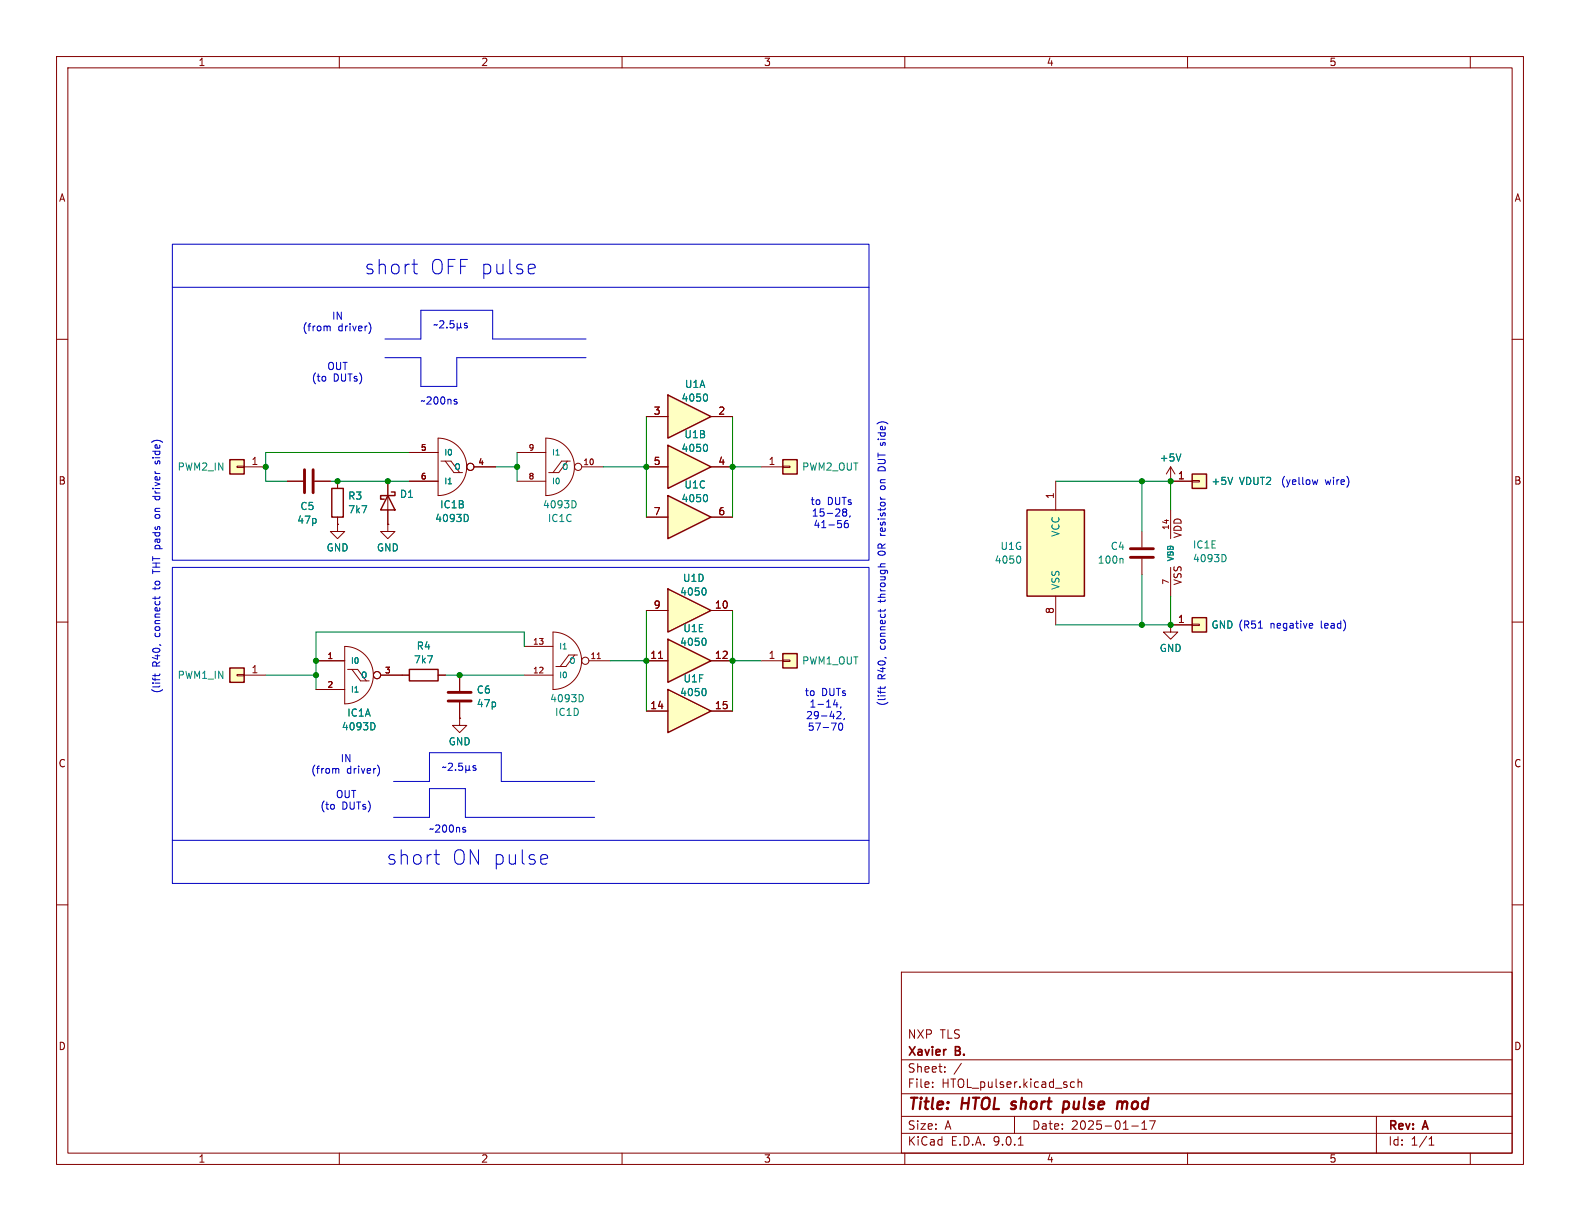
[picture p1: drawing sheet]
<svg xmlns="http://www.w3.org/2000/svg" width="279mm" height="216mm" viewBox="0 0 279 216" stroke-linecap="round" stroke-linejoin="round" font-family="sans-serif">
<g fill="none" stroke="#840000" stroke-width=".18">
<path d="M10 10h259.4v195.9h-259.4zM12 12h255.4v191.9h-255.4zM60 10v2M110 10v2M160 10v2M210 10v2M260 10v2M10 60h2M267.4 60h2M10 110h2M267.4 110h2M81.3 127v1.3h1.2l-1.2 1.2-1.3-1.2h1.3"/>
<path d="M81.3 127h.1M10 160h2M159.4 171.9h108v32h-108zM267.4 160h2M159.4 197.4h108M159.4 193.4h108M159.4 187.4h108M164.9 192.1v.2M164.9 191.4v.1M167.1 189.4v.2M167.1 188.7v.1M170 188l-1.3 1.9"/>
<path d="M179.4 197.4v3M189.4 192.1l.2 .2 .4-.1M190 191.4l-.4-.1-.2 .1M190.6 191.4l.3-.1 .3 .1 .1 .9M190.6 190.8v1.5M200.1 199.1h1.2M201.9 199.7h.9M201.9 198.6l.5-.4v1.5M203.3 198.2h1l-.7 1.5M243.4 197.4v6.5M60 203.9v2M110 203.9v2"/>
<path d="M159.4 200.4h108M160 203.9v2M180.1 202.5h.8M210 203.9v2M252.7 202.5h.9M252.7 201.4l.4-.4v1.5M260 203.9v2"/>
</g>
<path d="M178.8 196l.1 .1M179 194.9l-.1 .3v.1M188 196l.2 .1 .6-.1M188.1 194.9l.2-.1 .6 .1M188.2 194.8l-.3 2M198 194.8l.4 .1 .1 .2M198.5 195.1l-.1 1M199.3 194.9a.5 .5 0 0 0-.8 .2" fill="none" stroke="#840000" stroke-width=".4"/>
<path d="M118.1 87.6l7.6 3.8-7.6 3.9z" fill="#ffffc2"/>
<path d="M118.1 87.6l7.6 3.8-7.6 3.9z" fill="none" stroke="#840000" stroke-width=".25"/>
<path d="M114.3 91.4h3.8M125.7 91.4h3.8" fill="none" stroke="#840000" stroke-width=".18"/>
<path d="M124.8 87.4a.79 .79 0 0 1 0 1.3" fill="none" stroke="#008484" stroke-width=".18"/>
<path d="M118.1 104.1l7.6 3.9-7.6 3.8z" fill="#ffffc2"/>
<path d="M118.1 104.1l7.6 3.9-7.6 3.8z" fill="none" stroke="#840000" stroke-width=".25"/>
<path d="M114.3 108h3.8M125.7 108h3.8" fill="none" stroke="#840000" stroke-width=".18"/>
<path d="M124.6 104a.79 .79 0 0 1 0 1.2" fill="none" stroke="#008484" stroke-width=".18"/>
<path d="M118.1 69.9l7.6 3.8-7.6 3.8z" fill="#ffffc2"/>
<path d="M118.1 69.9l7.6 3.8-7.6 3.8z" fill="none" stroke="#840000" stroke-width=".25"/>
<g fill="none" stroke="#840000" stroke-width=".18">
<path d="M96.5 77.5a5.1 5.1 0 0 1 5.1 5.1 5.1 5.1 0 0 1-5.1 5zM114.3 73.7h3.8M125.7 73.7h3.8M91.4 85.1h5.1M91.4 80h5.1M100.3 81.5l-1.5 2.1h-1.8M100.8 81.5h-1.5l-1.5 2.1M102.9 82.6h3.8"/>
<circle cx="102.2" cy="82.5" r=".63"/>
</g>
<path d="M124.8 69.7a.79 .79 0 0 1 0 1.2M101.6 88.6l.3 .5-.3 .6" fill="none" stroke="#008484" stroke-width=".18"/>
<path d="M138.4 81.3h2.6v2.5h-2.6z" fill="#ffffc2"/>
<path d="M58.7 86.4h2v5h-2zM138.4 81.3h2.6v2.5h-2.6z" fill="none" stroke="#840000" stroke-width=".25"/>
<g fill="none" stroke="#840000" stroke-width=".18">
<path d="M59.7 85.1v1.3M59.7 91.4v1.3M134.6 82.6h3.8M138.4 82.4h1.3v.3h-1.3zM92.7 119.4h5.1M92.7 114.3h5.1M97.8 111.8a5.1 5.1 0 0 1 5 5 5.1 5.1 0 0 1-5 5.1zM101.6 115.8l-1.5 2.1h-1.8M102.1 115.8h-1.5l-1.5 2.1M104.1 116.8h3.8M105.6 116.5h.6"/>
<circle cx="103.5" cy="116.8" r=".63"/>
</g>
<path d="M102.9 122.9l.2 .5-.2 .6" fill="none" stroke="#008484" stroke-width=".18"/>
<path d="M118.1 121.9l7.6 3.8-7.6 3.8z" fill="#ffffc2"/>
<path d="M118.1 121.9l7.6 3.8-7.6 3.8z" fill="none" stroke="#840000" stroke-width=".25"/>
<path d="M114.3 125.7h3.8M125.7 125.7h3.8" fill="none" stroke="#840000" stroke-width=".18"/>
<path d="M124.6 121.7a.79 .79 0 0 1 0 1.3" fill="none" stroke="#008484" stroke-width=".18"/>
<path d="M40.6 81.3h2.6v2.5h-2.6z" fill="#ffffc2"/>
<path d="M40.6 81.3h2.6v2.5h-2.6z" fill="none" stroke="#840000" stroke-width=".25"/>
<path d="M41.9 82.4h1.3v.3h-1.3zM43.2 82.6h3.8" fill="none" stroke="#840000" stroke-width=".18"/>
<path d="M40.6 118.1h2.6v2.6h-2.6z" fill="#ffffc2"/>
<path d="M68.6 87.6l1.2 2.6h-2.5zM69.2 87h.6v.6h-2.5v.7h.6M40.6 118.1h2.6v2.6h-2.6z" fill="none" stroke="#840000" stroke-width=".25"/>
<g fill="none" stroke="#840000" stroke-width=".18">
<path d="M77.5 77.5a5.1 5.1 0 0 1 5 5.1 5.1 5.1 0 0 1-5 5zM50.8 85.1h2.8M55.6 85.1h2.8M59.7 92.7v1.3h1.3l-1.3 1.3-1.3-1.3h1.3M59.7 92.7h.1M68.6 92.7v1.3h1.2l-1.2 1.3-1.3-1.3h1.3M68.6 92.7h.1M68.6 85.1v7.6M72.4 80h5.1M72.4 85.1h5.1M78 81.5h1.8l1.5 2.1M78.7 81.5l1.6 2.1h1.5"/>
<path d="M83.8 82.6h3.8M41.9 119.3h1.3v.2h-1.3zM43.2 119.4h3.8M55.9 116.8h5.1M61 114.3a5.1 5.1 0 0 1 5 5.1 5.1 5.1 0 0 1-5 5.1zM61.5 118.4h1.7l1.6 2M62.2 118.4l1.6 2h1.5M67.3 119.4h3.8M81.3 119.4v2.8M207 110.5v1.3h1.3l-1.3 1.2-1.3-1.2h1.3M207 110.5h.1M55.9 121.9h5.1"/>
<path d="M81.3 124.2v2.8"/>
<circle cx="83.2" cy="82.5" r=".63"/>
<circle cx="66.7" cy="119.4" r=".63"/>
</g>
<path d="M82.6 91l.2 .5-.2 .7M66.1 127.8l.2 .5-.2 .7" fill="none" stroke="#008484" stroke-width=".18"/>
<path d="M53.8 83.1v4M55.4 83.1v4M79.2 122.4h4.1M79.2 124h4.1" fill="none" stroke="#840000" stroke-width=".51"/>
<path d="M138.4 115.6h2.6v2.5h-2.6z" fill="#ffffc2"/>
<path d="M72.4 118.4h5.1v2h-5.1zM138.4 115.6h2.6v2.5h-2.6z" fill="none" stroke="#840000" stroke-width=".25"/>
<path d="M207 85.1h.1M207 82.6l-.8 1.2M207 82.6l.8 1.2M207 82.6v2.5M71.1 119.4h1.3M77.5 119.4h1.2M134.6 116.8h3.8M138.4 116.7h1.3v.3h-1.3z" fill="none" stroke="#840000" stroke-width=".18"/>
<path d="M208.8 80.3l-.4 1.2" fill="none" stroke="#008484" stroke-width=".18"/>
<path d="M181.6 90.2h10.2v15.2h-10.2z" fill="#ffffc2"/>
<path d="M181.6 90.2h10.2v15.2h-10.2z" fill="none" stroke="#840000" stroke-width=".25"/>
<path d="M186.7 85.1v5.1M201.9 94v2.8M201.9 98.8v2.8M186.7 105.4v5.1" fill="none" stroke="#840000" stroke-width=".18"/>
<path d="M180.2 98.3a.79 .79 0 0 1 0 1.3M198.4 98.7l.2 .2v.7" fill="none" stroke="#008484" stroke-width=".18"/>
<path d="M199.9 98.6h4.1M199.9 97h4.1" fill="none" stroke="#840000" stroke-width=".51"/>
<path d="M210.8 83.8h2.6v2.6h-2.6z" fill="#ffffc2"/>
<path d="M210.8 83.8h2.6v2.6h-2.6z" fill="none" stroke="#840000" stroke-width=".25"/>
<path d="M207 85.1h3.8M207 90.2v5.1M210.8 85h1.3v.2h-1.3zM207 100.3v5.1" fill="none" stroke="#840000" stroke-width=".18"/>
<path d="M216.6 98.1l.2 .5-.2 .7M218 84.4l-.4 1.3" fill="none" stroke="#008484" stroke-width=".18"/>
<path d="M210.8 109.2h2.6v2.6h-2.6z" fill="#ffffc2"/>
<path d="M210.8 109.2h2.6v2.6h-2.6z" fill="none" stroke="#840000" stroke-width=".25"/>
<path d="M207 110.5h3.8M210.8 110.4h1.3v.2h-1.3z" fill="none" stroke="#840000" stroke-width=".18"/>
<path d="M118.1 78.7l7.6 3.9-7.6 3.8z" fill="#ffffc2"/>
<path d="M118.1 78.7l7.6 3.9-7.6 3.8z" fill="none" stroke="#840000" stroke-width=".25"/>
<path d="M114.3 82.6h3.8M125.7 82.6h3.8" fill="none" stroke="#840000" stroke-width=".18"/>
<path d="M124.8 78.6a.79 .79 0 0 1 0 1.2" fill="none" stroke="#008484" stroke-width=".18"/>
<path d="M118.1 113l7.6 3.8-7.6 3.9z" fill="#ffffc2"/>
<path d="M118.1 113l7.6 3.8-7.6 3.9z" fill="none" stroke="#840000" stroke-width=".25"/>
<g fill="none" stroke="#840000" stroke-width=".18">
<path d="M114.3 73.7h3.8M125.7 73.7h3.8M50.8 85.1h2.8M55.6 85.1h2.8M59.7 92.7h.1M59.7 85.1v1.3M59.7 91.4v1.3M68.6 92.7h.1M68.6 85.1v2.5M68.6 90.2v2.5M72.4 85.1h5.1M72.4 80h5.1"/>
<path d="M83.8 82.6h3.8M114.3 82.6h3.8M114.3 91.4h3.8M125.7 82.6h3.8M125.7 91.4h3.8M207 85.1h.1M207 85.1h3.8M55.9 116.8h5.1M67.3 119.4h5.1M77.5 119.4h1.2M81.3 119.4v2.8M114.3 116.8h3.8"/>
<path d="M114.3 108h3.8M116.4 116.4h.8M125.7 116.8h3.8M125.7 108h3.8M207 110.5h.1M207 110.5h3.8M55.9 121.9h5.1M81.3 127h.1M81.3 124.2v2.8M114.3 125.7h3.8M125.7 125.7h3.8"/>
<circle cx="83.2" cy="82.5" r=".63"/>
<circle cx="66.7" cy="119.4" r=".63"/>
</g>
<path d="M124.8 78.6a.79 .79 0 0 1 0 1.2M124.8 69.7a.79 .79 0 0 1 0 1.2M82.6 91l.2 .5-.2 .7M124.8 87.4a.79 .79 0 0 1 0 1.3M208.8 80.3l-.4 1.2M218 84.4l-.4 1.3M124.6 112.8a.79 .79 0 0 1 0 1.3M124.6 104a.79 .79 0 0 1 0 1.2M66.1 127.8l.2 .5-.2 .7M124.6 121.7a.79 .79 0 0 1 0 1.3" fill="none" stroke="#008484" stroke-width=".18"/>
<g fill="none" stroke="#0000c2" stroke-width=".18">
<path d="M30.5 43.2h123.2v55.9h-123.2zM30.5 50.8h123.2M57.9 57.7h.4l.1 .8M65.2 57.1a1.46 1.46 0 0 1 0 1.9M68.1 59.9h6.3v-5h12.7v5h16.5M72.9 46.7h.9M73.3 48.3l.5 .1M77.3 57.4l-.6 .1M77.8 56.8l.4-.1 .3 .4-.8 .9h.8M79 57.9v.1M80.2 56.7h-.6v.6l.2-.1 .4 .1 .1 .1-.1 .5-.1 .1-.5-.1M80.8 57.1v1.3"/>
<path d="M80.8 57.8l.2 .2h.3l.1-.2M81.4 57.8l.2 .2M81.4 57.1v.7M82.6 57.2l-.3-.1-.2 .2 .1 .2 .4 .1v.3h-.5M94.3 46.7l.2 .1 .1 .5-1.2 .3M94.5 48.3l-.2 .1M68.1 63.2h6.3v5.1h6.4v-5.1h22.8M80.7 71l.1 .2-.1 .2M80.7 70.6l.1 .1M27.4 91.2l.1 .3 .2 .1h.4l.2-.4M27.5 81.5l-.1 .3 .2 .2h.2l.1-.5h.3v.5M27.5 87.8l-.1 .3 .1 .2"/>
<path d="M28.2 87.8l.1 .3-.2 .2M149.1 90.1l-.1 .2 .2 .2M149.2 90.5l-.2 .3 .1 .3 .1 .2 .4-.1 .1-.2v-.2l-.2-.3M149.2 90.5h.3M149.7 90.1v.2l-.2 .2M149.9 92l-.4 .1a.86 .86 0 0 0 0 1.2l.5-.1v-.4l-.2-.3h-.3l-.2 .3M150.3 91.2l-.1 .2M155.4 82.6l-.1 .6M155.7 86.1v.3l.2 .2 .5-.1 .1-.4M155.7 94.7h.8M155.7 94.4l.2 .3M156.4 82.6l.1 .6"/>
<path d="M233 84.8l-.2 .9-.3-.6-.2 .6M27.4 105.5v.5M27.4 119.2v.4M28.3 119.2l-.2 .3h-1.1M28.3 105.5l-.1 .2M30.5 100.3h123.2v55.9h-123.2zM155.7 107.7v.5M156.5 107.7v.3M222.5 111.1h.7M231.7 110.2l.4 .1v.2l-.6 .2M232.1 111l-.4 .1M59.4 135.9h.5v.8"/>
<path d="M66.7 135.3a1.46 1.46 0 0 1 0 1.9M69.6 138.2h6.3v-5.1h12.7v5.1h16.6M78.9 135.6l-.6 .1M79.3 135.1l.5-.2 .2 .4-.8 .9h.8M80.6 136.1v.1M81.8 134.9h-.6l-.1 .7 .2-.2 .4 .1 .1 .2v.4l-.2 .1-.5-.1M82.4 136l.1 .2h.3l.2-.2M82.4 135.4v1.2M83 136l.2 .2M83 135.4v.6M84.1 135.4h-.3l-.2 .2 .1 .1 .4 .2v.3h-.5M147.7 123.7l-.3 .9h.8"/>
<path d="M147.9 127.9l-.6 1.2M148 124.2v.8M148 125.9l.5-.1 .2 .4-.8 .9h.8M148.4 128l.2-.1a.68 .68 0 0 1 .4 .6 .68 .68 0 0 1-.4 .6l-.2-.1-.1-.4zM148.7 125l-.1 .2M149.3 127l-.1 .3M155.7 121.4v.5M156.5 121.4l-.1 .3h-1.1M30.5 148.6h123.2M69.6 144.5h6.3v-5.1h6.4v5.1h22.9M76.8 151.1h.9M77.2 152.7l.5 .1"/>
<path d="M82.2 146.7l.2 .2-.2 .2M82.2 146.3l.1 .1M96.5 151.1l.2 .1 .1 .5-1.2 .3M96.7 152.7l-.2 .1"/>
</g>
<g fill="none" stroke="#008400" stroke-width=".18">
<path d="M114.3 73.7v17.7M129.5 73.7v17.7M58.4 85.1h14M72.4 80h-25.4v5.1h3.8M87.6 82.6h3.8M91.4 80v5.1M106.7 82.6h7.6M129.5 82.6h5.1M186.7 85.1h20.3v5.1M201.9 85.1v8.9M47 119.4h8.9M78.7 119.4h14"/>
<path d="M92.7 114.3v-2.5h-36.8v10.1M107.9 116.8h6.4M114.3 108v17.7M129.5 108v17.7M129.5 116.8h5.1M201.9 101.6v8.9M207 105.4v5.1h-20.3"/>
</g>
<g fill="#008400" stroke="#008400" stroke-width=".18">
<circle cx="55.9" cy="119.4" r=".46"/>
<circle cx="55.9" cy="116.8" r=".46"/>
<circle cx="81.3" cy="119.4" r=".46"/>
<circle cx="91.4" cy="82.6" r=".46"/>
<circle cx="59.7" cy="85.1" r=".46"/>
<circle cx="68.6" cy="85.1" r=".46"/>
<circle cx="114.3" cy="82.6" r=".46"/>
<circle cx="129.5" cy="82.6" r=".46"/>
<circle cx="207" cy="110.5" r=".46"/>
<circle cx="129.5" cy="116.8" r=".46"/>
<circle cx="114.3" cy="116.8" r=".46"/>
<circle cx="207" cy="85.1" r=".46"/>
<circle cx="201.9" cy="110.5" r=".46"/>
<circle cx="201.9" cy="85.1" r=".46"/>
<circle cx="47" cy="82.6" r=".46"/>
</g>
<g font-size="3.5" fill="#0000c2">
<text x="64.4" y="48.7">short</text>
<text x="76" y="48.7">OFF pulse</text>
<text x="68.3" y="153.1">short</text>
<text x="79.9" y="153.1">ON pulse</text>
</g>
<g font-size="2.8" fill="#840000">
<text x="160.4" y="196.8">Title:</text>
<text x="170.1" y="196.8">HTOL</text>
<text x="179.7" y="196.8">short</text>
<text x="189.7" y="196.8">pulse</text>
<text x="200" y="196.8">mod</text>
</g>
<g font-size="2.1" fill="#840000">
<text x="160.4" y="183.9">NXP</text>
<text x="166.2" y="183.9">TLS</text>
<text x="160.4" y="189.9">Sheet:</text>
<text x="160.4" y="187.1">Xavier</text>
<text x="169" y="187.1">B.</text>
<text x="160.4" y="192.6">File:</text>
<text x="166.5" y="192.6">HTOL_pulser.kicad_sch</text>
<text x="160.4" y="202.8">KiCad</text>
<text x="160.4" y="200">Size:</text>
<text x="167.1" y="200">A</text>
<text x="168.1" y="202.8">E.D.A.</text>
<text x="175.7" y="202.8">9.0.1</text>
<text x="182.4" y="200">Date:</text>
<text x="189.4" y="200">2025-01-17</text>
<text x="245.4" y="200.2">Rev:</text>
<text x="245.4" y="202.8">Id:</text>
<text x="249.5" y="202.8">1/1</text>
<text x="251.8" y="200.2">A</text>
</g>
<g font-size="1.8" fill="#840000">
<text x="35" y="11.9">1</text>
<text x="85" y="11.9">2</text>
<text x="135" y="11.9">3</text>
<text x="185" y="11.9">4</text>
<text x="235" y="11.9">5</text>
<text x="10.3" y="35.9">A</text>
<text x="267.7" y="35.9">A</text>
<text x="115.5" y="73.4">3</text>
<text x="126.9" y="73.4">2</text>
<text x="44.4" y="82.3">1</text>
<text x="115.5" y="82.3">5</text>
<text x="126.9" y="82.3">4</text>
<text x="135.8" y="82.3">1</text>
<text x="10.3" y="85.9">B</text>
<text x="186.4" y="88.3" transform="rotate(-90 186.4 88.3)">1</text>
<text x="208.2" y="84.8">1</text>
<text x="267.7" y="85.9">B</text>
<text x="115.5" y="91.2">7</text>
<text x="126.9" y="91.2">6</text>
<text x="209.1" y="95.3" transform="rotate(-90 209.1 95.3)">VDD</text>
<text x="115.5" y="107.7">9</text>
<text x="126.3" y="107.7">10</text>
<text x="209.1" y="103.6" transform="rotate(-90 209.1 103.6)">VSS</text>
<text x="186.4" y="108.7" transform="rotate(-90 186.4 108.7)">8</text>
<text x="208.2" y="110.2">1</text>
<text x="44.4" y="119.1">1</text>
<text x="114.9" y="116.6">11</text>
<text x="126.3" y="116.6">12</text>
<text x="135.8" y="116.6">1</text>
<text x="114.9" y="125.5">14</text>
<text x="126.3" y="125.5">15</text>
<text x="10.3" y="135.9">C</text>
<text x="267.7" y="135.9">C</text>
<text x="10.3" y="185.9">D</text>
<text x="267.7" y="185.9">D</text>
<text x="35" y="205.8">1</text>
<text x="85" y="205.8">2</text>
<text x="135" y="205.8">3</text>
<text x="185" y="205.8">4</text>
<text x="235" y="205.8">5</text>
</g>
<g font-size="1.8" fill="#0000c2">
<text x="53.4" y="58.8">(from</text>
<text x="58.6" y="56.7">IN</text>
<text x="59.8" y="58.8">driver)</text>
<text x="57.8" y="65.6">OUT</text>
<text x="55" y="67.7">(to</text>
<text x="58.9" y="67.7">DUTs)</text>
<text x="74.3" y="71.7">~200ns</text>
<text x="28.5" y="80.7" transform="rotate(-90 28.5 80.7)">side)</text>
<text x="156.8" y="82.2" transform="rotate(-90 156.8 82.2)">DUT side)</text>
<text x="28.5" y="87.3" transform="rotate(-90 28.5 87.3)">driver</text>
<text x="143.2" y="89.5">to</text>
<text x="146.3" y="89.5">DUTs</text>
<text x="156.8" y="85.7" transform="rotate(-90 156.8 85.7)">on</text>
<text x="226.4" y="86">(yellow</text>
<text x="234.3" y="86">wire)</text>
<text x="28.5" y="90.8" transform="rotate(-90 28.5 90.8)">on</text>
<text x="143.5" y="91.5">15-28,</text>
<text x="143.8" y="93.6">41-56</text>
<text x="156.8" y="94.1" transform="rotate(-90 156.8 94.1)">resistor</text>
<text x="28.5" y="100.9" transform="rotate(-90 28.5 100.9)">THT pads</text>
<text x="156.8" y="97.7" transform="rotate(-90 156.8 97.7)">0R</text>
<text x="28.5" y="103.9" transform="rotate(-90 28.5 103.9)">to</text>
<text x="156.8" y="106.1" transform="rotate(-90 156.8 106.1)">through</text>
<text x="28.5" y="112.5" transform="rotate(-90 28.5 112.5)">connect</text>
<text x="214.1" y="111.4">GND (R51</text>
<text x="224.6" y="111.4">negative</text>
<text x="233.7" y="111.4">lead)</text>
<text x="28.5" y="118" transform="rotate(-90 28.5 118)">R40,</text>
<text x="156.8" y="114.7" transform="rotate(-90 156.8 114.7)">connect</text>
<text x="28.5" y="122.7" transform="rotate(-90 28.5 122.7)">(lift</text>
<text x="142.2" y="123.3">to</text>
<text x="143" y="125.3">1-14,</text>
<text x="145.3" y="123.3">DUTs</text>
<text x="156.8" y="125" transform="rotate(-90 156.8 125)">(lift</text>
<text x="156.8" y="120.2" transform="rotate(-90 156.8 120.2)">R40,</text>
<text x="142.4" y="127.4">29-42,</text>
<text x="142.7" y="129.4">57-70</text>
<text x="54.9" y="137">(from</text>
<text x="60.1" y="135">IN</text>
<text x="61.3" y="137">driver)</text>
<text x="56.5" y="143.4">(to</text>
<text x="59.3" y="141.3">OUT</text>
<text x="60.4" y="143.4">DUTs)</text>
<text x="75.8" y="147.4">~200ns</text>
</g>
<g font-size="1.8" fill="#008484">
<text x="120.4" y="71.2">4050</text>
<text x="121" y="68.8">U1A</text>
<text x="120.9" y="77.7">U1B</text>
<text x="31.3" y="83.4">PWM2_IN</text>
<text x="120.4" y="80.1">4050</text>
<text x="141.7" y="83.4">PWM2_OUT</text>
<text x="205" y="81.8">+5V</text>
<text x="61.5" y="88.6">R3</text>
<text x="70.6" y="88.2">D1</text>
<text x="120.4" y="89">4050</text>
<text x="120.9" y="86.6">U1C</text>
<text x="214.1" y="86">+5V</text>
<text x="219.2" y="86">VDUT2</text>
<text x="52.5" y="92.8">47p</text>
<text x="53" y="90.4">C5</text>
<text x="61.5" y="91">7k7</text>
<text x="76.9" y="92.5">4093D</text>
<text x="77.7" y="90.1">IC1B</text>
<text x="95.9" y="90.1">4093D</text>
<text x="96.8" y="92.5">IC1C</text>
<text x="187.6" y="95" transform="rotate(-90 187.6 95)">VCC</text>
<text x="57.7" y="97.7">GND</text>
<text x="66.5" y="97.7">GND</text>
<text x="175.8" y="99.9">4050</text>
<text x="176.8" y="97.4">U1G</text>
<text x="194" y="99.9">100n</text>
<text x="196.3" y="97.4">C4</text>
<text x="210.8" y="97.2">IC1E</text>
<text x="210.8" y="99.6">4093D</text>
<text x="120.2" y="105.5">4050</text>
<text x="120.7" y="103.1">U1D</text>
<text x="187.6" y="104.4" transform="rotate(-90 187.6 104.4)">VSS</text>
<text x="120.7" y="112">U1E</text>
<text x="214.1" y="111.4">GND</text>
<text x="73.1" y="117.5">7k7</text>
<text x="73.6" y="115.1">R4</text>
<text x="120.2" y="114.4">4050</text>
<text x="141.7" y="117.7">PWM1_OUT</text>
<text x="205" y="115.5">GND</text>
<text x="31.3" y="120.2">PWM1_IN</text>
<text x="84.2" y="122.8">C6</text>
<text x="84.2" y="125.3">47p</text>
<text x="97.2" y="124.4">4093D</text>
<text x="120.2" y="123.3">4050</text>
<text x="120.8" y="120.9">U1F</text>
<text x="60.3" y="129.3">4093D</text>
<text x="61.3" y="126.9">IC1A</text>
<text x="79.2" y="132">GND</text>
<text x="98.1" y="126.8">IC1D</text>
</g>
<g font-size="1.4" fill="#840000">
<text x="74.3" y="79.8">5</text>
<text x="84.5" y="82.3">4</text>
<text x="93.4" y="79.8">9</text>
<text x="103" y="82.3">10</text>
<text x="74.3" y="84.8">6</text>
<text x="93.4" y="84.8">8</text>
<text x="206.8" y="93.8" transform="rotate(-90 206.8 93.8)">14</text>
<text x="206.8" y="103.5" transform="rotate(-90 206.8 103.5)">7</text>
<text x="57.8" y="116.6">1</text>
<text x="68" y="119.1">3</text>
<text x="94.2" y="119.1">12</text>
<text x="94.2" y="114">13</text>
<text x="104.3" y="116.6">11</text>
<text x="57.8" y="121.7">2</text>
</g>
<g font-size="1.4" fill="#008484">
<text x="78.5" y="80.7">I0</text>
<text x="80.2" y="83.3">O</text>
<text x="97.5" y="80.7">I1</text>
<text x="99.3" y="83.3">O</text>
<text x="78.5" y="85.8">I1</text>
<text x="97.5" y="85.8">I0</text>
<text x="207.7" y="99.3" transform="rotate(-90 207.7 99.3)">VSS</text>
<text x="62" y="117.6">I0</text>
<text x="98.8" y="115">I1</text>
<text x="100.5" y="117.6">O</text>
<text x="62" y="122.7">I1</text>
<text x="63.7" y="120.1">O</text>
<text x="98.8" y="120.1">I0</text>
</g>
</svg>
